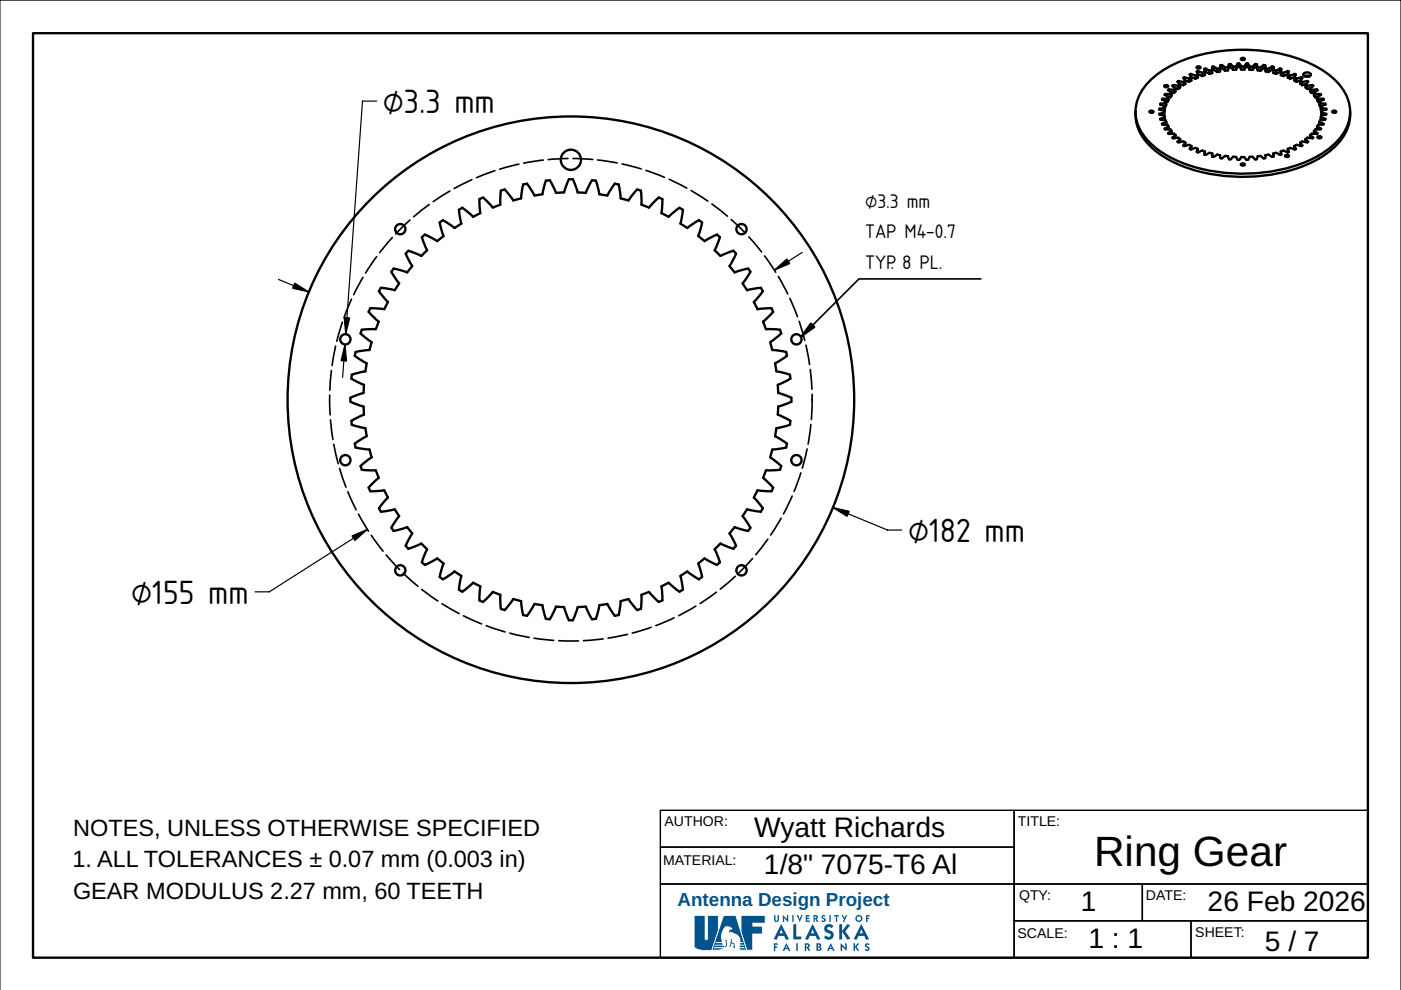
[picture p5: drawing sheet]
<svg xmlns="http://www.w3.org/2000/svg" width="297mm" height="210mm" viewBox="0 0 297 210" stroke-linecap="round" stroke-linejoin="round" font-family="sans-serif">
<path d="M0 0h297v209.9h-297z" fill="#fff" stroke="#000" stroke-width=".21"/>
<path d="M7 7h283v196.1h-283z" fill="none" stroke="#000" stroke-width=".5"/>
<path d="M140 171.8h75v7.8h-75zM140 179.6h75v7.8h-75zM215 171.8h75v15.6h-75zM140 187.4h75v15.7h-75zM215 187.4h27.2v7.8h-27.2zM215 195.2h37.5v7.9h-37.5zM242.2 187.4h47.8v7.8h-47.8zM252.5 195.2h37.5v7.9h-37.5z" fill="none" stroke="#000" stroke-width=".3"/>
<g fill="#00548b">
<path d="M164.1 194h.3v1.1l.2 .1 .2-.1 .1-1.1h.2v1a.51 .51 0 0 1-.5 .5 .51 .51 0 0 1-.5-.5z"/>
<path d="M166 194l.8 .9v-.9h.3v1.5l-.8-.9v.9h-.3z"/>
<path d="M168 194h.3v1.5h-.3z"/>
<path d="M168.9 194h.3l.3 .9 .4-.9h.3l-.7 1.5z"/>
<path d="M170.8 194h.8l.1 .3h-.6v.3h.5v.2h-.5v.4h.6l-.1 .3h-.8z"/>
<path d="M174.2 194.2l.4-.2 .4 .2-.1 .2-.3-.1-.2 .1 .6 .4 .1 .3a.52 .52 0 0 1-.4 .4 .52 .52 0 0 1-.6-.2l.2-.2 .4 .1v-.3a.49 .49 0 0 1-.5-.7z"/>
<path d="M175.9 194h.2v1.5h-.2z"/>
<path d="M176.9 194h1v.3h-.4v1.2h-.3v-1.2h-.4z"/>
<path d="M178.5 194.1l.2-.1 .4 .7 .2-.7 .3 .1-.6 1.4-.3-.1 .2-.5z"/>
<path d="M183.6 194h.8v.3h-.5v.3h.4v.3h-.4v.6h-.3z"/>
<path d="M168.2 196l.6-.1v2.7h1.2l-.2 .6h-1.6z"/>
<path d="M174.9 196.3a1.19 1.19 0 0 1 1.8 0l-.4 .5-.3-.3a.4 .4 0 0 0-.6 .4l.3 .3a1.05 1.05 0 0 1 .9 1.5 1.05 1.05 0 0 1-1.7 .3l-.2-.3 .4-.4a.54 .54 0 0 0 .5 .4 .54 .54 0 0 0 .5-.4l-.3-.4a1 1 0 0 1-1-.6 1 1 0 0 1 .1-1z"/>
<path d="M177.9 196l.6-.1v1.5l1.2-1.5 .6 .3-1.1 1.3 1.1 1.5-.6 .2-1.2-1.7v1.7h-.6z"/>
<path d="M164.1 200h.8l.1 .3h-.6v.4h.4v.3h-.4v.6h-.3z"/>
<path d="M168.8 200h.4v1.6h-.4z"/>
<path d="M178.2 200l1 .9v-.9h.3v1.6l-1-.9v.9h-.3z"/>
<path d="M181 200h.3v.7l.5-.7 .3 .1-.5 .7 .5 .7-.3 .1-.5-.8v.8h-.3z"/>
<path d="M183.4 200.2l.5-.2 .4 .2-.1 .2-.3-.1-.2 .2 .6 .3 .1 .4a.57 .57 0 0 1-.5 .4 .57 .57 0 0 1-.6-.2l.2-.2 .5 .1-.1-.3a.55 .55 0 0 1-.5-.8z"/>
<path d="M157.1 194.1h5.1v1.6h-2.6v.7h2v1.6h-2v3.5h-1.3l-1.2-3.9z"/>
<path d="M172.7 194.3v.4l.3-.1v-.3zM172.5 194l.9 .2v.4l-.3 .2 .4 .6-.3 .1-.5-.8v.8h-.2z"/>
<path d="M181.6 194.7a.5 .5 0 0 0 1 0 .5 .5 0 0 0-1 0zM181.3 194.7a.75 .75 0 0 1 1.5 0 .75 .75 0 0 1-1.5 0z"/>
<path d="M165.6 197l-.3 .9h.7zM165.6 195.9l1.7 3.2-.7 .1-.3-.8h-1.3l-.3 .8-.7-.1z"/>
<path d="M172.3 197l-.4 .9h.7zM172.3 195.9l1.6 3.2-.6 .1-.4-.8h-1.2l-.4 .8-.6-.1z"/>
<path d="M182.6 197l-.3 .9h.7zM182.6 195.9l1.7 3.2-.7 .1-.4-.8h-1.2l-.4 .8-.6-.1z"/>
<path d="M166.7 200.5l-.1 .5h.3zM166.7 200l.9 1.6h-.4l-.1-.4h-.7l-.1 .4h-.4z"/>
<path d="M170.9 200.3v.4l.4-.1v-.2zM170.6 200l.8 .1 .2 .1 .1 .5-.3 .2 .4 .7h-.3l-.6-.8v.8h-.3z"/>
<path d="M173.4 200.9v.4h.4v-.3zM173.4 200.3v.4l.3-.1v-.2zM173.1 200l.8 .1a.4 .4 0 0 1 0 .7 .41 .41 0 0 1 .3 .3 .41 .41 0 0 1-.2 .4l-.9 .1z"/>
<path d="M176.1 200.5l-.1 .5h.3zM176.1 200l.9 1.6h-.4l-.1-.4h-.7l-.1 .4h-.4z"/>
</g>
<path d="M157.2 194.2v3.3l1.2 3.9h1.1v-3.5h2v-1.4h-2v-.9h2.6v-1.4zM157 194h5.3v1.8h-2.6v.5h2v1.8h-2v3.5h-1.4l-1.3-4z" fill="#fff"/>
<path d="M147.2 194.1h2.3v4.9l.2 .3 .3-.3v-4.9h2.3v3.3l-1.4 4.1h.2a6.3 6.3 0 0 1-3.8-.6l-.1-.2z" fill="#00548b"/>
<path d="M147.3 194.2v6.5a3.5 3.5 0 0 0 3.3 .7h.2l1.4-4v-3.2h-2.1v4.9l-.4 .3-.3-.3v-4.9zM147.1 194h2.5v5l.1 .2 .2-.2v-5h2.5v3.4l-1.4 4 .1 .1a6.3 6.3 0 0 1-3.9-.5l-.1-.3z" fill="#fff"/>
<path d="M153.4 194.1h2.6l2.3 7.4h-7.4z" fill="#00548b"/>
<path d="M153.5 194.2l-2.5 7.2h7.2l-2.3-7.2zM153.4 194h2.7l2.3 7.6h-7.6z" fill="#fff"/>
<path d="M155 199.1h.1v.7l.6 .2 .2 1-.5-.2 .2-.3-.1-.3-.4-.2-.2 .7-.3 .1zM153.8 196.4a3.5 3.5 0 0 0-.7 3.3h-1.3l-.1 .2h1.4l.1 .4h-1.6l-.1 .2h1.9l.2 .3 .4-.5-.3-.9 .2-.1 .1 .1 .1 1-.2 .4h-2.5l-.1 .2h2.1l-1.1 .5h5l-.6-.3 .1-.2h1.1l-.1-.2h-1l.1-.3h.8l-.1-.2h-.7v-.4h.6v-.2h-.5l-.1-.6a2.3 2.3 0 0 0-2.1-1.6l-.1 .3-.2-.1 .2-.4 .5-.2 .1-.4-.9-.3z" fill-rule="evenodd" fill="#fff"/>
<g fill="none" stroke="#000" stroke-width=".5">
<path d="M246.9 18.2l.4-.2 .3 .1a.36 .36 0 0 1-.3 .4 .36 .36 0 0 1-.4-.3zM247 19.9l-.1 .2 .9 .4M247 19.9h1.2M247 19.9v.3M247.8 19l-.1 .1 .7 .5M247.8 19h1.1M247.8 19v.2M248.2 19.9v.7M248.4 19.7h.5M248.4 19.6v.7l-.2 .3M248.4 19.6l-.2 .3M248.7 18l-.1 .2 .6 .5"/>
<path d="M248.7 18l1.1 .2M248.7 18v.3M248.9 19v.7M249.2 18.8l.6 .1M249.2 18.7l-.3 .3M249.2 18.7v.7l-.3 .3M249.8 18.2v.7M249.8 17.2l-.2 .1 .6 .6M249.8 17.2l1.1 .2M249.8 17.2v.3M250.2 17.9l.7 .2M250.2 17.9v.7l-.4 .3"/>
<path d="M250.2 17.9l-.4 .3M250.9 17.4v.7M251.1 16.4l-.2 .1 .4 .6M251.1 16.4l1 .3M251.1 16.4v.4M251.3 17.1l.8 .2M251.3 17.1v.7l-.4 .3M251.3 17.1l-.4 .3M252.1 16.7v.6M252.5 15.7l-.3 .1 .4 .6M252.5 15.7l.9 .3M252.5 15.7v.6"/>
<path d="M252.6 16.4l.8 .3M252.6 16.4v.7l-.5 .2M252.6 16.4l-.5 .3M253.4 16v.7M253.7 14.2l.4-.1 .4 .1a.36 .36 0 0 1-.4 .3 .36 .36 0 0 1-.4-.3zM254 15.8v.7l-.6 .2M254 15.8l-.6 .2M254 15.1l-.3 .1 .3 .6M254 15.7l.9 .4M254 15.7l-.1 .1M254 15.1l.9 .4M254 15.1v.6"/>
<path d="M254.9 15.5v.6M255.5 15.3v.6l-.6 .2M255.5 15.3l-.6 .2M255.6 14.5l-.3 .1 .2 .7M255.6 15.2l.8 .5M255.6 15.2l-.1 .1M255.6 14.5l.8 .5M255.6 14.5v.7M256.4 15v.7M257 14.2v.6M257 14.2v.5M257 14.8v.7l-.6 .2"/>
<path d="M257 14.8l-.6 .2M257.3 14.8l.7 .5M257.3 14.1l.7 .5M257.3 14.8h-.3M257.3 14.1l-.3 .1M257.3 14.1v.7M258 14.6v.7M258.7 14.5v.7l-.7 .1M258.7 14.5l-.7 .1M258.8 14.5l-.1 .6M258.8 13.8l-.1 .7M258.8 13.8v.7"/>
<path d="M259.1 14.5l.6 .5M259.1 13.8l.6 .5M259.1 14.5h-.3M259.1 13.8h-.3M259.1 13.8v.7M259.7 14.3v.7M260.4 14.9l-.7 .1M260.4 14.2l-.7 .1M260.4 14.2v.7M260.6 14.3l-.2 .6M260.6 13.6l-.2 .6M260.6 13.6v.7"/>
<path d="M260.9 14.2l.5 .6M260.9 13.6l.5 .5M260.9 14.2l-.3 .1M260.9 13.6h-.3M260.9 13.6v.6M261.4 14.1v.7M262.1 14.8h-.7M262.1 14.1h-.7M262.1 14.1v.7M262.4 14.2l-.3 .6M262.4 13.5l-.3 .6M262.4 13.5v.7"/>
<path d="M262.7 14.1l.5 .6M262.7 13.5l.5 .6M262.7 14.1l-.3 .1M262.7 13.5h-.3M262.7 13.5v.6M263.1 12.4l.4-.1 .4 .1a.36 .36 0 0 1-.4 .4 .36 .36 0 0 1-.4-.4zM263.2 14.7h.6M263.2 14.1h.6M263.2 14.1v.6M263.8 14.1v.6M264.3 14.1l-.5 .6M264.3 13.5l-.5 .6"/>
<path d="M264.3 14.1l.3 .1M264.3 13.5h.3M264.3 13.5v.6M264.6 14.2l.3 .6M264.6 13.5l.3 .6M264.6 13.5v.7M264.9 14.8h.7M264.9 14.1h.7M264.9 14.1v.7M265.6 14.1v.7M266.1 14.2l-.5 .6M266.1 13.6l-.5 .5"/>
<path d="M266.1 14.2l.3 .1M266.1 13.6h.3M266.1 13.6v.6M266.4 14.3l.2 .6M266.4 13.6l.2 .6M266.4 13.6v.7M266.6 14.9l.7 .1M266.6 14.2l.7 .1M266.6 14.2v.7M267.3 14.3v.7M267.9 14.5l-.6 .5M267.9 13.8l-.6 .5"/>
<path d="M267.9 14.5h.3M267.9 13.8h.3M267.9 13.8v.7M268.2 14.5l.1 .6M268.2 13.8l.1 .7M268.2 13.8v.7M268.3 14.5v.7l.7 .1M268.3 14.5l.7 .1M269 14.6v.7M269.7 14.8l-.7 .5M269.7 14.1l-.7 .5M269.7 14.8h.3"/>
<path d="M269.7 14.1l.3 .1M269.7 14.1v.7M270 14.8v.7l.6 .2M270 14.8l.6 .2M270 14.2v.6M270 14.2v.5M270.6 15v.7M271.4 14.5l.3 .1-.2 .7M271.4 15.2l.2 .1M271.4 15.2l-.8 .5M271.4 14.5l-.8 .5M271.4 14.5v.7"/>
<path d="M271.5 15.3v.6l.6 .2M271.5 15.3l.6 .2M272.1 15.5v.6M273 15.1l.3 .1-.3 .6M273 15.7l.1 .1M273 15.7l-.9 .4M273 15.1l-.9 .4M273 15.1v.6M273 15.8v.7l.6 .2M273 15.8l.6 .2M273.6 16v.7M274.4 16.4v.7l.5 .2"/>
<path d="M274.4 16.4l.5 .3M274.4 16.4l-.8 .3M274.5 15.7l.3 .1-.4 .6M274.5 15.7l-.9 .3M274.5 15.7v.6M274.9 16.7v.6M275.7 17.1l-.8 .2M275.7 17.1v.7l.4 .3M275.7 17.1l.4 .3M275.9 16.4l.2 .1-.4 .6M275.9 16.4l-1 .3M275.9 16.4v.4"/>
<path d="M276.1 17.4v.7M276.4 15.6a.88 .88 0 0 1 1.5 .3 .99 .99 0 0 1-1.6-.1zM276.6 16.2l.5-.2 .6 .2M276.8 17.9l-.7 .2M276.8 17.9v.7l.4 .3M276.8 17.9l.4 .3M277.2 17.2l.2 .1-.6 .6M277.2 17.2l-1.1 .2M277.2 17.2v.3M277.2 18.2v.7M277.8 18.8l-.6 .1M277.8 18.7v.7l.3 .3"/>
<path d="M277.8 18.7l.3 .3M278.1 19v.7M278.3 18l.1 .2-.6 .5M278.3 18l-1.1 .2M278.3 18v.3M278.6 19.7h-.5M278.6 19.6v.7l.3 .3M278.6 19.6l.3 .3M278.9 19.9v.7M279.2 19l.2 .1-.8 .5M279.2 19h-1.1M279.2 19v.2"/>
<path d="M280 19.9l.1 .2-.9 .4M280 19.9h-1.1M280 19.9v.3M240.8 23.7a9.6 9.6 0 0 0 3.8 8 28.4 28.4 0 0 0 16.7 5.7 33.2 33.2 0 0 0 19.4-4.4 10.6 10.6 0 0 0 5.6-9.3M240.8 23.7a10.4 10.4 0 0 0 4.9 8.2 32.4 32.4 0 0 0 20.6 4.8 27.9 27.9 0 0 0 16.4-5.9 9.7 9.7 0 0 0 3.6-7.1M240.8 23.7a10 10 0 0 1 4.6-8 31.3 31.3 0 0 1 20.3-5.1 28 28 0 0 1 17.1 6.1 9.5 9.5 0 0 1 3.5 7M243.8 23.6l.3-.2 .4 .2a.36 .36 0 0 1-.4 .3 .36 .36 0 0 1-.3-.3zM245.8 23.1v.1l1 .3v1M245.8 23.1v.1M246 22v.2l1 .3M246 22v.2M246.4 21v.1l.9 .4"/>
<path d="M246.4 21v.2M246.8 23.9l-1 .2v.2l1.1 .2 .1 .4M246.9 23.5h-.1M246.9 22.9l-1.1 .2M246.9 22.9v.6M247 22.5l-.1 1M247 24.9l-1 .3v.2l1.1 .1 .2 .4M247 22.5l-.1 .4M247 24.9v.6M247.1 22.5l-.1 .1M247.1 21.9l-1.1 .1M247.1 21.9v.6"/>
<path d="M247.3 21.5l-.2 1M247.3 25.9l-.9 .3v.2l1.2 .1 .2 .3M247.3 21.5l-.2 .4M247.3 25.9v.6M247.6 21.6h-.3M247.6 20.9l-1.2 .1M247.6 20.9v.7M247.8 20.6h.4M247.8 20.5v.7l-.2 .4M247.8 26.8l-.9 .5 .1 .1h1.2l.2 .4M247.8 20.5l-.2 .4M247.8 26.8v.6"/>
<path d="M248.4 27.8l-.7 .4 .1 .2 1.1-.1 .3 .4M248.4 27.8v.6M249.2 28.7l-.6 .5 .1 .1 1.1-.1 .4 .3M249.2 28.7v.6M250.2 29.5l-.6 .5 .2 .2 1.1-.2 .4 .3M250.2 29.5v.6M251.3 30.3l-.4 .6 .2 .1 1-.3 .5 .3M251.3 30.3v.6M252.6 31l-.4 .6 .3 .1 .9-.3 .6 .2M252.6 31v.7M254 31.6l-.3 .6 .3 .1 .9-.4 .6 .2M254 31.6l-.1 .7"/>
<path d="M255.5 32.1l-.2 .7h.3l.8-.4 .6 .1M255.5 32.1v.7M257 32.5v.7M258.7 32.9a.52 .52 0 0 0 .4 .7 1.35 1.35 0 0 1 1.3-.5 .62 .62 0 0 0 .5 .7 1.2 1.2 0 0 1 1.2-.5 .72 .72 0 0 0 .6 .6l.5-.6h.6l.5 .6a.72 .72 0 0 0 .6-.6 1.2 1.2 0 0 1 1.2 .5 .62 .62 0 0 0 .5-.7 1.36 1.36 0 0 1 1.3 .5 .52 .52 0 0 0 .4-.7M258.7 32.9a1.5 1.5 0 0 0-1.4 .4l-.3-.1M258.7 32.9h.1M263.1 34.8l.4-.2 .4 .2a.36 .36 0 0 1-.4 .3 .36 .36 0 0 1-.4-.3zM268.3 32.9a1.5 1.5 0 0 1 1.4 .4l.3-.1M268.3 32.9h.1M270 32.5v.7M271.5 32.1l.2 .7h-.3l-.8-.4-.6 .1M271.5 32.1l.1 .7"/>
<path d="M272.5 33l.4-.2 .3 .1a.36 .36 0 0 1-.3 .4 .36 .36 0 0 1-.4-.3zM273 31.6l.3 .6-.3 .1-.9-.4-.6 .2M273 31.6l.1 .7M274.4 31l.4 .6-.3 .1-.9-.3-.6 .2M274.4 31.6v.1M274.4 31v.6M275.7 30.3l.4 .6-.2 .1-1-.3-.5 .3M275.7 30.3v.6M276.8 29.5l.6 .5-.2 .2-1.1-.2-.4 .3M276.8 29.5v.6M277.8 28.7l.6 .5-.1 .1-1.1-.1-.4 .3M277.8 28.7v.6"/>
<path d="M278.6 27.8l.8 .4-.2 .2-1.1-.1-.3 .4M278.6 27.8v.6M279.2 20.6h-.3M279.2 20.5v.7l.2 .4M279.2 26.8l.9 .5-.1 .1h-1.1l-.3 .4M279.2 20.5l.2 .4M279.2 26.8v.6M279.4 29l.3-.1 .4 .1a.36 .36 0 0 1-.4 .3 .36 .36 0 0 1-.3-.3zM279.4 21.6h.3M279.4 20.9l1.2 .1M279.4 20.9v.7M279.7 21.5l.2 1"/>
<path d="M279.7 25.9l.9 .3v.2l-1.2 .1-.2 .3M279.7 21.5l.2 .4M279.7 25.9v.6M279.9 22.5l.1 .1M279.9 21.9l1.1 .1M279.9 21.9v.6M280 22.5l.1 1M280 24.9l1 .3v.2l-1.1 .1-.2 .4M280 22.5l.1 .4M280 24.9v.6M280.1 23.5h.1M280.1 22.9l1.1 .2"/>
<path d="M280.1 22.9v.6M280.2 23.9l1 .2v.2l-1.1 .2-.1 .4M280.6 21v.1l-.9 .4M280.6 21v.2M281 22v.2l-1 .3M281 22v.2M281.2 23.1v.1l-1 .3v1M281.2 23.1v.1M282.5 23.6l.4-.2 .3 .2a.36 .36 0 0 1-.3 .3 .36 .36 0 0 1-.4-.3zM86.6 53.2l2.7 1.1 1.2-1.2-1.1-2.8 .7-.6 2.6 1.4 1.3-1.1-.8-2.8 .7-.5 2.5 1.6 1.4-.9-.5-2.9 .7-.4 2.3 1.9 1.5-.8-.2-3 .8-.3 2.1 2.1 1.6-.6 .1-3 .8-.2 1.8 2.3 1.7-.4 .4-3 .8-.2 1.6 2.6 1.7-.3 .7-2.9 .9-.1 1.3 2.7 1.7-.1 1-2.8h.9l1 2.8 1.7 .1 1.3-2.7 .8 .1 .8 2.9 1.7 .3 1.6-2.6 .8 .2 .4 3 1.6 .4 1.9-2.3 .8 .2 .1 3 1.6 .6 2.1-2.1 .7 .3-.2 3 1.6 .8 2.3-1.9 .7 .4-.5 2.9 1.4 .9 2.5-1.6 .7 .5-.9 2.8 1.4 1.1 2.6-1.4 .6 .6-1.1 2.8 1.2 1.2 2.8-1.1 .6 .6-1.4 2.6 1.1 1.3 2.8-.8 .5 .7-1.6 2.5 .9 1.4 2.9-.5 .4 .7-1.9 2.3 .8 1.6 3-.2 .3 .7-2.1 2.1 .6 1.6 3 .1 .2 .8-2.3 1.8 .4 1.7 3 .4 .2 .8-2.6 1.6 .3 1.7 2.9 .8 .1 .8-2.7 1.3 .1 1.7 2.8 1v.9l-2.8 1-.1 1.7 2.7 1.3-.1 .9-2.9 .7-.3 1.7 2.6 1.6-.2 .8-3 .4-.4 1.7 2.3 1.8-.2 .8-3 .1-.6 1.6 2.1 2.1-.3 .8-3-.2-.8 1.5 1.9 2.3-.4 .7-2.9-.5-.9 1.4 1.6 2.5-.5 .7-2.8-.8-1.1 1.3 1.4 2.6-.6 .6-2.8-1.1-1.2 1.3 1.1 2.7-.6 .6-2.6-1.4-1.4 1.1 .9 2.8-.7 .5-2.5-1.6-1.4 .9 .5 2.9-.7 .5-2.3-1.9-1.6 .7 .2 3-.7 .3-2.1-2.1-1.6 .6-.1 3-.8 .2-1.9-2.3-1.6 .5-.4 2.9-.8 .2-1.6-2.5-1.7 .2-.8 2.9-.8 .1-1.3-2.7-1.7 .1-1 2.8h-.9l-1-2.8-1.7-.1-1.3 2.7-.9-.1-.7-2.9-1.7-.2-1.6 2.5-.8-.2-.4-2.9-1.7-.5-1.8 2.3-.8-.2-.1-3-1.6-.6-2.1 2.1-.8-.3 .2-3-1.5-.7-2.3 1.9-.7-.5 .5-2.9-1.4-.9-2.5 1.6-.7-.5 .8-2.8-1.3-1.1-2.6 1.4-.7-.6 1.1-2.7-1.2-1.3-2.7 1.1-.6-.6 1.4-2.6-1.1-1.3-2.8 .8-.5-.7 1.6-2.5-.9-1.4-2.9 .5-.5-.7 1.9-2.3-.7-1.5-3 .2-.3-.8 2.1-2.1-.6-1.6-3-.1-.3-.8 2.4-1.8-.5-1.7-2.9-.4-.2-.8 2.5-1.6-.2-1.7-2.9-.7-.1-.9 2.7-1.3-.1-1.7-2.8-1v-.9l2.8-1 .1-1.7-2.7-1.3 .1-.8 2.9-.8 .2-1.7-2.5-1.6 .2-.8 2.9-.4 .5-1.7-2.4-1.8 .3-.8 3-.1 .6-1.6-2.1-2.1 .3-.7 3 .2 .7-1.6-1.9-2.3 .5-.7 2.9 .5 .9-1.4-1.6-2.5 .5-.7 2.8 .8 1.1-1.3-1.4-2.6z"/>
<circle cx="121" cy="33.9" r="2.15"/>
<circle cx="84.9" cy="48.6" r="1.09"/>
<circle cx="157.2" cy="48.6" r="1.09"/>
<circle cx="73.2" cy="71.9" r="1.09"/>
<circle cx="168.9" cy="71.9" r="1.09"/>
<circle cx="73.2" cy="97.6" r="1.09"/>
<circle cx="121" cy="84.8" r="60.1"/>
<circle cx="168.9" cy="97.6" r="1.09"/>
<circle cx="84.9" cy="120.9" r="1.09"/>
<circle cx="157.2" cy="120.9" r="1.09"/>
</g>
<circle cx="121" cy="84.8" r="51.2" fill="none" stroke="#000" stroke-width=".35" stroke-dasharray="4.2 1.1"/>
<path d="M79.9 21.4h-3l-3.6 49.5M59 59.2l6.5 2.7M170.1 53.5l-5.9 3.8M73.1 73l-.5 7M77.9 112.2l-20.8 13.3h-3M176.6 107.6l11.6 4.8h3" fill="none" stroke="#000" stroke-width=".25"/>
<path d="M164.2 57.3l2.6-2.4 .7 1zM62.5 60l3 1.9-3.5-.8zM73.1 73l.4 3.6-1.2-.1zM73 67.3l1.1 .1-.8 3.5zM74.6 113.6l3.3-1.4-2.6 2.4zM176.6 107.6l3.4 .8-.4 1.1z" fill="#000" stroke="#000" stroke-width=".25"/>
<path d="M208 59.1h-25.9l-12.1 12.2" fill="none" stroke="#000" stroke-width=".35"/>
<path d="M171.9 68.5l.8 .8-2.9 2.1z" fill="#000" stroke="#000" stroke-width=".35"/>
<text font-size="9" x="232" y="183.6">Ring Gear</text>
<g font-size="6.7">
<text x="81.2" y="24">⌀3.3 mm</text>
<text x="192.5" y="115">⌀182 mm</text>
<text x="27.8" y="128.1">⌀155 mm</text>
</g>
<g font-size="6">
<text x="159.9" y="177.6">Wyatt Richards</text>
<text x="162" y="185.3">1/8&quot; 7075-T6 Al</text>
<text x="229.2" y="193.1">1</text>
<text x="256" y="193.1">26 Feb 2026</text>
<text x="230.7" y="201">1 : 1</text>
<text x="268.2" y="201.5">5 / 7</text>
</g>
<g font-size="5">
<text x="15.5" y="177.2">NOTES, UNLESS OTHERWISE SPECIFIED</text>
<text x="15.3" y="183.8">1. ALL TOLERANCES ± 0.07 mm (0.003 in)</text>
<text x="15.5" y="190.7">GEAR MODULUS 2.27 mm, 60 TEETH</text>
</g>
<text font-size="4" fill="#00548b" x="143.7" y="192.2">Antenna Design Project</text>
<g font-size="3.9">
<text x="183.4" y="44.1">⌀3.3 mm</text>
<text x="183.4" y="50.6">TAP M4-0.7</text>
<text x="183.4" y="57.1">TYP. 8 PL.</text>
</g>
<g font-size="3">
<text x="140.9" y="175.2">AUTHOR:</text>
<text x="215.8" y="175.2">TITLE:</text>
<text x="140.6" y="183.3">MATERIAL:</text>
<text x="216.1" y="190.8">QTY:</text>
<text x="243" y="190.8">DATE:</text>
<text x="215.7" y="198.9">SCALE:</text>
<text x="253.4" y="198.6">SHEET:</text>
</g>
</svg>
